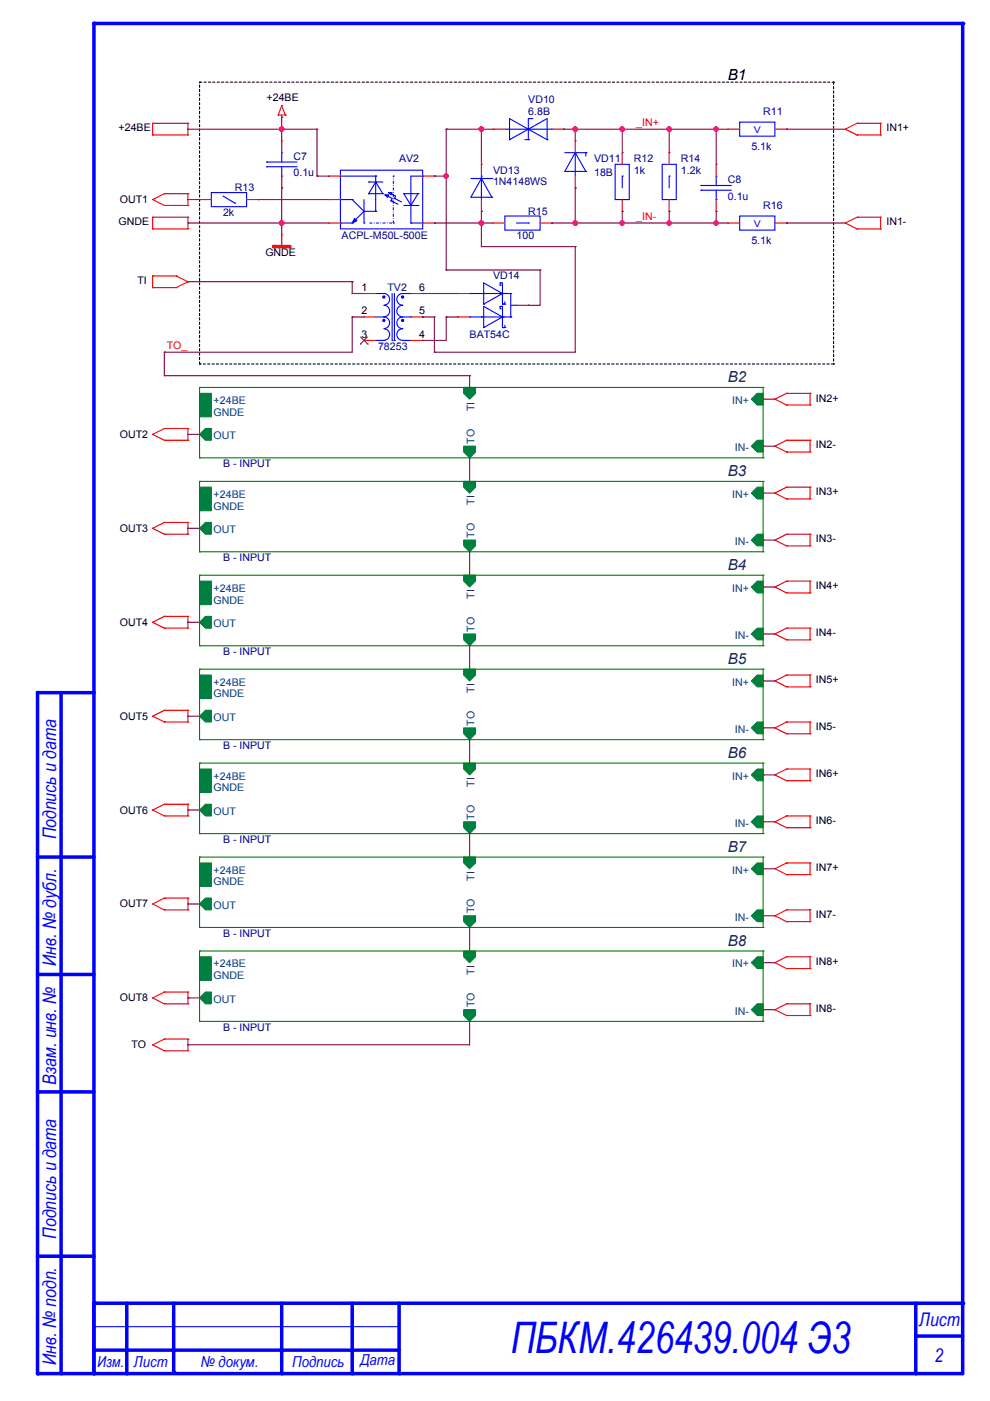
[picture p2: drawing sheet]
<svg xmlns="http://www.w3.org/2000/svg" width="210mm" height="297mm" viewBox="0 0 210 297" stroke-linecap="round" stroke-linejoin="round" font-family="sans-serif">
<path d="M42.3 17.4h134.4M42.3 17.4h.1M176.7 17.4h.1M176.7 17.4v59.8M42.3 77.2h.1M42.3 77.2v-59.8M176.7 77.2h.1M176.7 77.2h-134.4" fill="none" stroke="#000" stroke-width=".23" stroke-dasharray=".5 .5"/>
<path d="M204.1 5v271.3" fill="none" stroke="#00f" stroke-width=".74"/>
<circle cx="204.1" cy="5" r=".37" fill="#00f"/>
<path d="M19.9 5h184.2" fill="none" stroke="#00f" stroke-width=".74"/>
<circle cx="19.9" cy="5" r=".37" fill="#00f"/>
<path d="M19.9 5v141.9" fill="none" stroke="#00f" stroke-width=".74"/>
<circle cx="19.9" cy="5" r=".37" fill="#00f"/>
<g fill="none" stroke="#f00" stroke-width=".23">
<path d="M32.4 28.6h.1M32.4 26.1h.1M32.4 26.1h7.4M32.4 28.6h7.4M32.4 26.1v2.5M39.8 26.1h.1M39.8 28.6h.1M39.8 26.1v2.5M179.2 27.4h.1M179.2 27.4l2.5 1.2M181.7 26.1h.1M181.7 28.6h.1"/>
<path d="M181.7 26.1l-2.5 1.3M181.7 26.1h5M181.7 28.6h5M186.7 26.1h.1M186.7 28.6h.1M186.7 26.1v2.5M32.4 42.3h.1M32.4 48.5h.1M32.4 46.1h.1M32.4 58.5h.1M32.4 46.1h7.4M32.4 48.5h7.4"/>
<path d="M32.4 42.3l2.4 1.3M32.4 46.1v2.4M32.4 58.5v2.5M32.4 58.5h4.9M34.8 41.1h.1M34.8 43.6h.1M34.8 41.1l-2.4 1.2M34.8 41.1h5M34.8 43.6h5M37.3 58.5h.1M37.3 58.5l2.5 1.2M39.8 41.1h.1"/>
<path d="M39.8 43.6h.1M39.8 46.1h.1M39.8 48.5h.1M39.8 59.7h.1M39.8 41.1v2.5M39.8 46.1v2.4M39.8 59.7l-2.5 1.3M59.7 49.8h.1M59.7 49.8v2.5M179.2 47.3h.1M179.2 47.3l2.5 1.2M181.7 46.1h.1"/>
<path d="M181.7 48.5h.1M181.7 46.1l-2.5 1.2M181.7 46.1h5M181.7 48.5h5M186.7 46.1h.1M186.7 48.5h.1M186.7 46.1v2.4M32.4 61h.1M32.4 61h4.9M37.3 61h.1M32.4 92.1h.1M32.4 92.1l2.4 1.2"/>
<path d="M34.8 90.8h.1M34.8 93.3h.1M34.8 90.8l-2.4 1.3M34.8 90.8h5M34.8 93.3h5M39.8 90.8h.1M39.8 93.3h.1M39.8 90.8v2.5M164.3 84.6h.1M164.3 94.6h.1M164.3 84.6l2.5 1.3M164.3 94.6l2.5 1.2"/>
<path d="M166.8 83.4h.1M166.8 85.9h.1M166.8 93.3h.1M166.8 95.8h.1M166.8 93.3h4.9M166.8 83.4l-2.5 1.2M166.8 83.4h4.9M166.8 85.9h4.9M166.8 93.3l-2.5 1.3M166.8 95.8h4.9M171.7 83.4h.1M171.7 85.9h.1"/>
<path d="M171.7 93.3h.1M171.7 95.8h.1M171.7 83.4v2.5M171.7 93.3v2.5M32.4 112h.1M32.4 112l2.4 1.3M34.8 110.8h.1M34.8 113.3h.1M34.8 110.8l-2.4 1.2M34.8 110.8h5M34.8 113.3h5M39.8 110.8h.1"/>
<path d="M39.8 113.3h.1M39.8 110.8v2.5M164.3 104.5h.1M164.3 114.5h.1M164.3 104.5l2.5 1.3M164.3 114.5l2.5 1.2M166.8 103.3h.1M166.8 105.8h.1M166.8 113.3h.1M166.8 115.7h.1M166.8 113.3h4.9M166.8 103.3l-2.5 1.2"/>
<path d="M166.8 103.3h4.9M166.8 105.8h4.9M166.8 113.3l-2.5 1.2M166.8 115.7h4.9M171.7 103.3h.1M171.7 105.8h.1M171.7 113.3h.1M171.7 115.7h.1M171.7 103.3v2.5M171.7 113.3v2.4M32.4 131.9h.1M32.4 131.9l2.4 1.3"/>
<path d="M34.8 130.7h.1M34.8 133.2h.1M34.8 130.7l-2.4 1.2M34.8 130.7h5M34.8 133.2h5M39.8 130.7h.1M39.8 133.2h.1M39.8 130.7v2.5M164.3 124.5h.1M164.3 134.4h.1M164.3 124.5l2.5 1.2M164.3 134.4l2.5 1.3"/>
<path d="M166.8 123.2h.1M166.8 125.7h.1M166.8 133.2h.1M166.8 135.7h.1M166.8 133.2h4.9M166.8 123.2l-2.5 1.3M166.8 123.2h4.9M166.8 125.7h4.9M166.8 133.2l-2.5 1.2M166.8 135.7h4.9M171.7 123.2h.1M171.7 125.7h.1"/>
<path d="M171.7 133.2h.1M171.7 135.7h.1M171.7 123.2v2.5M171.7 133.2v2.5M32.4 151.8h.1M32.4 151.8l2.4 1.3M34.8 150.6h.1M34.8 153.1h.1M34.8 150.6l-2.4 1.2M34.8 150.6h5M34.8 153.1h5M39.8 150.6h.1"/>
<path d="M39.8 153.1h.1M39.8 150.6v2.5M164.3 144.4h.1M164.3 154.3h.1M164.3 144.4l2.5 1.2M164.3 154.3l2.5 1.3M166.8 143.1h.1M166.8 145.6h.1M166.8 153.1h.1M166.8 155.6h.1M166.8 153.1h4.9M166.8 143.1l-2.5 1.3"/>
<path d="M166.8 143.1h4.9M166.8 145.6h4.9M166.8 153.1l-2.5 1.2M166.8 155.6h4.9M171.7 143.1h.1M171.7 145.6h.1M171.7 153.1h.1M171.7 155.6h.1M171.7 143.1v2.5M171.7 153.1v2.5M32.4 171.7h.1M32.4 171.7l2.4 1.3"/>
<path d="M34.8 170.5h.1M34.8 173h.1M34.8 170.5l-2.4 1.2M34.8 170.5h5M34.8 173h5M39.8 170.5h.1M39.8 173h.1M39.8 170.5v2.5M164.3 164.3h.1M164.3 174.2h.1M164.3 164.3l2.5 1.2M164.3 174.2l2.5 1.3"/>
<path d="M166.8 163h.1M166.8 165.5h.1M166.8 173h.1M166.8 175.5h.1M166.8 173h4.9M166.8 163l-2.5 1.3M166.8 163h4.9M166.8 165.5h4.9M166.8 173l-2.5 1.2M166.8 175.5h4.9M171.7 163h.1M171.7 165.5h.1"/>
<path d="M171.7 173h.1M171.7 175.5h.1M171.7 163v2.5M171.7 173v2.5M32.4 191.7h.1M32.4 191.7l2.4 1.2M34.8 190.4h.1M34.8 192.9h.1M34.8 190.4l-2.4 1.3M34.8 190.4h5M34.8 192.9h5M39.8 190.4h.1"/>
<path d="M39.8 192.9h.1M39.8 190.4v2.5M164.3 184.2h.1M164.3 194.2h.1M164.3 184.2l2.5 1.2M164.3 194.2l2.5 1.2M166.8 183h.1M166.8 185.4h.1M166.8 192.9h.1M166.8 195.4h.1M166.8 192.9h4.9M166.8 183l-2.5 1.2"/>
<path d="M166.8 183h4.9M166.8 185.4h4.9M166.8 192.9l-2.5 1.3M166.8 195.4h4.9M171.7 183h.1M171.7 185.4h.1M171.7 192.9h.1M171.7 195.4h.1M171.7 183v2.4M171.7 192.9v2.5M32.4 211.6h.1M32.4 211.6l2.4 1.2"/>
<path d="M34.8 210.3h.1M34.8 212.8h.1M34.8 210.3l-2.4 1.3M34.8 210.3h5M34.8 212.8h5M39.8 210.3h.1M39.8 212.8h.1M39.8 210.3v2.5M164.3 204.1h.1M164.3 214.1h.1M164.3 204.1l2.5 1.3M164.3 214.1l2.5 1.2"/>
<path d="M166.8 202.9h.1M166.8 205.4h.1M166.8 212.8h.1M166.8 215.3h.1M166.8 212.8h4.9M166.8 202.9l-2.5 1.2M166.8 202.9h4.9M166.8 205.4h4.9M166.8 212.8l-2.5 1.3M166.8 215.3h4.9M171.7 202.9h.1M171.7 205.4h.1"/>
<path d="M171.7 212.8h.1M171.7 215.3h.1M171.7 202.9v2.5M171.7 212.8v2.5M32.4 221.5h.1M32.4 221.5l2.4 1.3M34.8 220.3h.1M34.8 222.8h.1M34.8 220.3l-2.4 1.2M34.8 220.3h5M34.8 222.8h5M39.8 220.3h.1"/>
<path d="M39.8 222.8h.1M39.8 220.3v2.5"/>
</g>
<path d="M58 52.3h3.5" fill="none" stroke="#f00" stroke-width=".74"/>
<circle cx="58" cy="52.3" r=".37" fill="#f00"/>
<path d="M59 24.4h.1M59 24.4h1.5M59.7 24.9h.1M59.7 22.4h.1M59.7 24.4v.5M59.7 22.4l-.7 2M59.7 22.4l.8 2M60.5 24.4h.1" fill="none" stroke="#f00" stroke-width=".23"/>
<path d="M159.3 204.1l1.2-1.2h1.3v2.5h-1.3z" fill-rule="evenodd" fill="#008040"/>
<path d="M159.3 204.1l1.2-1.2h1.3v2.5h-1.3z" fill="none" stroke="#008040" stroke-width=".23"/>
<path d="M159.3 214.1l1.2-1.3h1.3v2.5h-1.3z" fill-rule="evenodd" fill="#008040"/>
<path d="M159.3 214.1l1.2-1.3h1.3v2.5h-1.3z" fill="none" stroke="#008040" stroke-width=".23"/>
<path d="M42.3 211.6l1.3-1.3h1.2v2.5h-1.2z" fill-rule="evenodd" fill="#008040"/>
<path d="M42.3 211.6l1.3-1.3h1.2v2.5h-1.2z" fill="none" stroke="#008040" stroke-width=".23"/>
<path d="M42.3 202.9h2.5v2.5h-2.5z" fill-rule="evenodd" fill="#008040"/>
<path d="M42.3 202.9h2.5v2.5h-2.5z" fill="none" stroke="#008040" stroke-width=".23"/>
<path d="M42.3 205.4h2.5v2.5h-2.5z" fill-rule="evenodd" fill="#008040"/>
<path d="M42.3 205.4h2.5v2.5h-2.5z" fill="none" stroke="#008040" stroke-width=".23"/>
<path d="M98.3 201.6h2.5v1.3l-1.2 1.2-1.3-1.2z" fill-rule="evenodd" fill="#008040"/>
<path d="M98.3 201.6h2.5v1.3l-1.2 1.2-1.3-1.2z" fill="none" stroke="#008040" stroke-width=".23"/>
<path d="M98.3 214.1h2.5v1.2l-1.2 1.3-1.3-1.3z" fill-rule="evenodd" fill="#008040"/>
<path d="M98.3 214.1h2.5v1.2l-1.2 1.3-1.3-1.3z" fill="none" stroke="#008040" stroke-width=".23"/>
<path d="M42.3 216.6h.1M42.3 201.6h.1M42.3 201.6h119.5M42.3 216.6h119.5M42.3 201.6v15M161.8 201.6h.1M161.8 216.6h.1M161.8 201.6v15" fill="none" stroke="#008000" stroke-width=".23"/>
<path d="M159.3 124.5l1.2-1.3h1.3v2.5h-1.3z" fill-rule="evenodd" fill="#008040"/>
<path d="M159.3 124.5l1.2-1.3h1.3v2.5h-1.3z" fill="none" stroke="#008040" stroke-width=".23"/>
<path d="M159.3 134.4l1.2-1.2h1.3v2.5h-1.3z" fill-rule="evenodd" fill="#008040"/>
<path d="M159.3 134.4l1.2-1.2h1.3v2.5h-1.3z" fill="none" stroke="#008040" stroke-width=".23"/>
<path d="M43.6 130.7h1.2v2.5h-1.2l-1.3-1.3z" fill-rule="evenodd" fill="#008040"/>
<path d="M43.6 130.7h1.2v2.5h-1.2l-1.3-1.3z" fill="none" stroke="#008040" stroke-width=".23"/>
<path d="M42.3 123.2h2.5v2.5h-2.5z" fill-rule="evenodd" fill="#008040"/>
<path d="M42.3 123.2h2.5v2.5h-2.5z" fill="none" stroke="#008040" stroke-width=".23"/>
<path d="M42.3 125.7h2.5v2.5h-2.5z" fill-rule="evenodd" fill="#008040"/>
<path d="M42.3 125.7h2.5v2.5h-2.5z" fill="none" stroke="#008040" stroke-width=".23"/>
<path d="M98.3 122h2.5v1.2l-1.2 1.3-1.3-1.3z" fill-rule="evenodd" fill="#008040"/>
<path d="M98.3 122h2.5v1.2l-1.2 1.3-1.3-1.3z" fill="none" stroke="#008040" stroke-width=".23"/>
<path d="M98.3 134.4h2.5v1.3l-1.2 1.2-1.3-1.2z" fill-rule="evenodd" fill="#008040"/>
<path d="M98.3 134.4h2.5v1.3l-1.2 1.2-1.3-1.2z" fill="none" stroke="#008040" stroke-width=".23"/>
<path d="M42.3 136.9h.1M42.3 122h.1M42.3 122h119.5M42.3 136.9h119.5M42.3 122v14.9M161.8 122h.1M161.8 136.9h.1M161.8 122v14.9" fill="none" stroke="#008000" stroke-width=".23"/>
<g fill="none" stroke="#00f" stroke-width=".23">
<path d="M99.8 37.8h4.5M102.1 37.8h.1M102.1 37.3h.1M102.1 37.8l-2.3 4h4.5M102.1 37.8l2.2 4M102.1 37.3v5M104.3 37.8h.1M107 27.4h10M108 29.6h.1M111.3 29.6h.7M112 27.4h.1M112 29.6h.1"/>
<path d="M112 27.4l-4 2.2M112 27.4l-4-2.3v4.5M112 27.4l4-2.3v4.5M112 27.4l4 2.2M112.8 25.1h.1M112.8 25.1h-.8v4.5M116 29.6h.1M117 27.4h.1M119.7 32.4h4.5M122 32.4h.1M122 32.4l2.2 3.9M122 32.4l-2.3 3.9h4.5"/>
<path d="M122 32.4v4.9M124.2 36.3h.1M124.2 32.4h.1M124.2 32.4v.7M104.3 41.8h.1M107 45.8h7.5v3h-7.5zM109.5 47.3h2.5M112 47.3h.1"/>
</g>
<g fill="none" stroke="#f00" stroke-width=".23">
<path d="M102.1 34.8h.1M102.1 34.8v2.5M104.5 27.4h.1M104.5 27.4h2.5M117 27.4h2.5M119.5 27.4h.1M122 39.8h.1M122 29.9h.1M122 29.9v2.5M122 37.3v2.5M102.1 44.8h.1M102.1 42.3v2.5"/>
<path d="M104.5 47.3h.1M104.5 47.3h2.5M114.5 47.3h2.5M117 47.3h.1"/>
</g>
<path d="M159.3 104.5l1.2-1.2h1.3v2.5h-1.3z" fill-rule="evenodd" fill="#008040"/>
<path d="M159.3 104.5l1.2-1.2h1.3v2.5h-1.3z" fill="none" stroke="#008040" stroke-width=".23"/>
<path d="M159.3 114.5l1.2-1.2h1.3v2.4h-1.3z" fill-rule="evenodd" fill="#008040"/>
<path d="M159.3 114.5l1.2-1.2h1.3v2.4h-1.3z" fill="none" stroke="#008040" stroke-width=".23"/>
<path d="M43.6 110.8h1.2v2.5h-1.2l-1.3-1.3z" fill-rule="evenodd" fill="#008040"/>
<path d="M43.6 110.8h1.2v2.5h-1.2l-1.3-1.3z" fill="none" stroke="#008040" stroke-width=".23"/>
<path d="M42.3 103.3h2.5v2.5h-2.5z" fill-rule="evenodd" fill="#008040"/>
<path d="M42.3 103.3h2.5v2.5h-2.5z" fill="none" stroke="#008040" stroke-width=".23"/>
<path d="M42.3 105.8h2.5v2.5h-2.5z" fill-rule="evenodd" fill="#008040"/>
<path d="M42.3 105.8h2.5v2.5h-2.5z" fill="none" stroke="#008040" stroke-width=".23"/>
<path d="M98.3 102.1h2.5v1.2l-1.2 1.2-1.3-1.2z" fill-rule="evenodd" fill="#008040"/>
<path d="M98.3 102.1h2.5v1.2l-1.2 1.2-1.3-1.2z" fill="none" stroke="#008040" stroke-width=".23"/>
<path d="M98.3 114.5h2.5v1.2l-1.2 1.3-1.3-1.3z" fill-rule="evenodd" fill="#008040"/>
<path d="M98.3 114.5h2.5v1.2l-1.2 1.3-1.3-1.3z" fill="none" stroke="#008040" stroke-width=".23"/>
<path d="M42.3 117h.1M42.3 102.1h.1M42.3 102.1h119.5M42.3 117h119.5M42.3 102.1v14.9M161.8 102.1h.1M161.8 117h.1M161.8 102.1v14.9" fill="none" stroke="#008000" stroke-width=".23"/>
<path d="M159.3 84.6l1.2-1.2h1.3v2.5h-1.3z" fill-rule="evenodd" fill="#008040"/>
<path d="M159.3 84.6l1.2-1.2h1.3v2.5h-1.3z" fill="none" stroke="#008040" stroke-width=".23"/>
<path d="M159.3 94.6l1.2-1.3h1.3v2.5h-1.3z" fill-rule="evenodd" fill="#008040"/>
<path d="M159.3 94.6l1.2-1.3h1.3v2.5h-1.3z" fill="none" stroke="#008040" stroke-width=".23"/>
<path d="M42.3 92.1l1.3-1.3h1.2v2.5h-1.2z" fill-rule="evenodd" fill="#008040"/>
<path d="M42.3 92.1l1.3-1.3h1.2v2.5h-1.2z" fill="none" stroke="#008040" stroke-width=".23"/>
<path d="M42.3 83.4h2.5v2.5h-2.5z" fill-rule="evenodd" fill="#008040"/>
<path d="M42.3 83.4h2.5v2.5h-2.5z" fill="none" stroke="#008040" stroke-width=".23"/>
<path d="M42.3 85.9h2.5v2.5h-2.5z" fill-rule="evenodd" fill="#008040"/>
<path d="M42.3 85.9h2.5v2.5h-2.5z" fill="none" stroke="#008040" stroke-width=".23"/>
<path d="M98.3 82.1h2.5v1.3l-1.2 1.2-1.3-1.2z" fill-rule="evenodd" fill="#008040"/>
<path d="M98.3 82.1h2.5v1.3l-1.2 1.2-1.3-1.2z" fill="none" stroke="#008040" stroke-width=".23"/>
<path d="M98.3 94.6h2.5v1.2l-1.2 1.3-1.3-1.3z" fill-rule="evenodd" fill="#008040"/>
<path d="M98.3 94.6h2.5v1.2l-1.2 1.3-1.3-1.3z" fill="none" stroke="#008040" stroke-width=".23"/>
<path d="M42.3 97.1h.1M42.3 82.1h.1M42.3 82.1h119.5M42.3 97.1h119.5M42.3 82.1v15M161.8 82.1h.1M161.8 97.1h.1M161.8 82.1v15" fill="none" stroke="#008000" stroke-width=".23"/>
<g fill="none" stroke="#00f" stroke-width=".23">
<path d="M140.4 34.8h3v7.5h-3zM141.9 37.3h.1M141.9 37.3v2.5M148.6 39.3h.1M148.6 39.3h6.5M151.8 37.3h.1M151.8 37.3v2M106 60h.1M106 60h.5v4.5M106 60v.5M148.6 40.3h.1M148.6 40.3h6.5"/>
<path d="M151.8 42.3h.1M151.8 40.3v2M99.6 67.2h.1M99.6 62.2h.1M99.6 62.2h8.7M99.6 67.2h8.7M102.1 67.2h.1M102.6 64.5h.1M102.6 69.4h.1M106 60.5h.1M106 65h.1M106 65.5h.1"/>
<path d="M106 65h.5v4.4M106 65v.5M106.5 62.2h.1M106.5 64.5h.1M106.5 69.4h.1M106.5 67.2h.1M106.5 62.2l-3.9 2.3M106.5 62.2l-3.9-2.2v4.5M106.5 67.2l-3.9-2.2v4.4M106.5 64.5h.5M106.5 69.4h.5M106.5 67.2l-3.9 2.2"/>
<path d="M107 62.2h.1M107 64.5h.1M107 69.4h.1M107 64v.5M107 69v.4M108.3 62.2h.1M108.3 67.2h.1M108.3 62.2v5M108.3 64.7h1.2M109.5 64.7h.1"/>
</g>
<g fill="none" stroke="#f00" stroke-width=".23">
<path d="M141.9 32.4h.1M141.9 32.4v2.4M151.8 34.8h.1M151.8 34.8v2.5M141.9 44.8h.1M141.9 42.3v2.5M151.8 44.8h.1M151.8 42.3v2.5M97.1 62.2h.1M97.1 67.2h.1M97.1 62.2h2.5M97.1 67.2h2.5"/>
<path d="M109.5 64.7h2.5M112 64.7h.1"/>
</g>
<path d="M84.6 276.3v14.9" fill="none" stroke="#00f" stroke-width=".74"/>
<circle cx="84.6" cy="291.2" r=".37" fill="#00f"/>
<path d="M74.7 276.3v14.9" fill="none" stroke="#00f" stroke-width=".74"/>
<circle cx="74.7" cy="291.2" r=".37" fill="#00f"/>
<path d="M19.9 291.2h184.2" fill="none" stroke="#00f" stroke-width=".74"/>
<circle cx="19.9" cy="291.2" r=".37" fill="#00f"/>
<path d="M20.2 276.3h183.9" fill="none" stroke="#00f" stroke-width=".74"/>
<circle cx="20.2" cy="276.3" r=".37" fill="#00f"/>
<path d="M19.9 276.3v14.9" fill="none" stroke="#00f" stroke-width=".74"/>
<circle cx="19.9" cy="276.3" r=".37" fill="#00f"/>
<path d="M204.1 276.3v14.9" fill="none" stroke="#00f" stroke-width=".74"/>
<circle cx="204.1" cy="276.3" r=".37" fill="#00f"/>
<path d="M194.2 276.3v14.9" fill="none" stroke="#00f" stroke-width=".74"/>
<circle cx="194.2" cy="291.2" r=".37" fill="#00f"/>
<path d="M19.9 286.3h64.7" fill="none" stroke="#00f" stroke-width=".74"/>
<circle cx="19.9" cy="286.3" r=".37" fill="#00f"/>
<path d="M19.9 277.1h.1M19.9 276.5v.6M19.9 281.3h.1M19.9 281.3h64.7" fill="none" stroke="#00f" stroke-width=".23"/>
<path d="M59.7 276.3v14.9" fill="none" stroke="#00f" stroke-width=".74"/>
<circle cx="59.7" cy="291.2" r=".37" fill="#00f"/>
<path d="M26.9 276.3v14.9" fill="none" stroke="#00f" stroke-width=".74"/>
<circle cx="26.9" cy="291.2" r=".37" fill="#00f"/>
<path d="M36.8 276.3v14.7" fill="none" stroke="#00f" stroke-width=".74"/>
<circle cx="36.8" cy="291" r=".37" fill="#00f"/>
<path d="M194.2 283.3h9.9" fill="none" stroke="#00f" stroke-width=".74"/>
<circle cx="194.2" cy="283.3" r=".37" fill="#00f"/>
<path d="M19.9 146.9v144.3" fill="none" stroke="#00f" stroke-width=".74"/>
<circle cx="19.9" cy="291.2" r=".37" fill="#00f"/>
<path d="M8 146.9h11.9" fill="none" stroke="#00f" stroke-width=".74"/>
<circle cx="8" cy="146.9" r=".37" fill="#00f"/>
<path d="M13 146.9v144.3" fill="none" stroke="#00f" stroke-width=".74"/>
<circle cx="13" cy="291.2" r=".37" fill="#00f"/>
<path d="M8 146.9v144.3" fill="none" stroke="#00f" stroke-width=".74"/>
<circle cx="8" cy="291.2" r=".37" fill="#00f"/>
<path d="M8 181.7h11.9" fill="none" stroke="#00f" stroke-width=".74"/>
<circle cx="8" cy="181.7" r=".37" fill="#00f"/>
<path d="M8 206.6h11.9" fill="none" stroke="#00f" stroke-width=".74"/>
<circle cx="8" cy="206.6" r=".37" fill="#00f"/>
<path d="M8 231.5h11.9" fill="none" stroke="#00f" stroke-width=".74"/>
<circle cx="8" cy="231.5" r=".37" fill="#00f"/>
<path d="M8 266.3h11.9" fill="none" stroke="#00f" stroke-width=".74"/>
<circle cx="8" cy="266.3" r=".37" fill="#00f"/>
<path d="M8 291.2h11.9" fill="none" stroke="#00f" stroke-width=".74"/>
<circle cx="8" cy="291.2" r=".37" fill="#00f"/>
<path d="M44.8 40.8h7.5v3h-7.5zM47.3 41.6l2.5 1.5M49.8 43.1h.1" fill="none" stroke="#00f" stroke-width=".23"/>
<path d="M42.3 42.3h.1M42.3 42.3h2.5M52.3 42.3h2.5M54.8 42.3h.1" fill="none" stroke="#f00" stroke-width=".23"/>
<path d="M159.3 184.2l1.2-1.2h1.3v2.4h-1.3z" fill-rule="evenodd" fill="#008040"/>
<path d="M159.3 184.2l1.2-1.2h1.3v2.4h-1.3z" fill="none" stroke="#008040" stroke-width=".23"/>
<path d="M159.3 194.2l1.2-1.3h1.3v2.5h-1.3z" fill-rule="evenodd" fill="#008040"/>
<path d="M159.3 194.2l1.2-1.3h1.3v2.5h-1.3z" fill="none" stroke="#008040" stroke-width=".23"/>
<path d="M43.6 190.4h1.2v2.5h-1.2l-1.3-1.2z" fill-rule="evenodd" fill="#008040"/>
<path d="M43.6 190.4h1.2v2.5h-1.2l-1.3-1.2z" fill="none" stroke="#008040" stroke-width=".23"/>
<path d="M42.3 183h2.5v2.4h-2.5z" fill-rule="evenodd" fill="#008040"/>
<path d="M42.3 183h2.5v2.4h-2.5z" fill="none" stroke="#008040" stroke-width=".23"/>
<path d="M42.3 185.4h2.5v2.5h-2.5z" fill-rule="evenodd" fill="#008040"/>
<path d="M42.3 185.4h2.5v2.5h-2.5z" fill="none" stroke="#008040" stroke-width=".23"/>
<path d="M98.3 181.7h2.5v1.3l-1.2 1.2-1.3-1.2z" fill-rule="evenodd" fill="#008040"/>
<path d="M98.3 181.7h2.5v1.3l-1.2 1.2-1.3-1.2z" fill="none" stroke="#008040" stroke-width=".23"/>
<path d="M98.3 194.2h2.5v1.2l-1.2 1.2-1.3-1.2z" fill-rule="evenodd" fill="#008040"/>
<path d="M98.3 194.2h2.5v1.2l-1.2 1.2-1.3-1.2z" fill="none" stroke="#008040" stroke-width=".23"/>
<path d="M42.3 196.6h.1M42.3 181.7h.1M42.3 181.7h119.5M42.3 196.6h119.5M42.3 181.7v14.9M161.8 181.7h.1M161.8 196.6h.1M161.8 181.7v14.9" fill="none" stroke="#008000" stroke-width=".23"/>
<g fill="none" stroke="#00f" stroke-width=".23">
<path d="M79.7 62.2h1.7M79.7 67.2h1.7M79.7 72.2h1.7M81.4 62.2a1.25 1.25 0 0 1 1.2 1.3 1.25 1.25 0 0 1-1.2 1.2 1.23 1.23 0 0 1 1.2 1.3 1.23 1.23 0 0 1-1.2 1.2M81.4 62.2h.1M81.4 67.2a1.24 1.24 0 0 1 1.2 1.2 1.24 1.24 0 0 1-1.2 1.3 1.24 1.24 0 0 1 1.2 1.2 1.24 1.24 0 0 1-1.2 1.3M81.4 67.2h.1M81.4 72.2h.1M83.1 72.2h.1M83.1 62.2v10M83.6 72.2h.1M83.6 62.2v10"/>
<path d="M85.4 72.2h1.7M87.1 62.2h-1.7a1.25 1.25 0 0 0-1.3 1.3 1.25 1.25 0 0 0 1.3 1.2 1.23 1.23 0 0 0-1.3 1.3 1.23 1.23 0 0 0 1.3 1.2M87.1 67.2h-1.7a1.24 1.24 0 0 0-1.3 1.2 1.24 1.24 0 0 0 1.3 1.3 1.24 1.24 0 0 0-1.3 1.2 1.24 1.24 0 0 0 1.3 1.3M87.1 62.2h.1M87.1 67.2h.1M87.1 72.2h.1"/>
</g>
<circle cx="81.4" cy="63" r=".23" fill="#00f"/>
<circle cx="81.4" cy="63" r=".23" fill="none" stroke="#00f" stroke-width=".23"/>
<circle cx="85.4" cy="63" r=".23" fill="#00f"/>
<circle cx="85.4" cy="63" r=".23" fill="none" stroke="#00f" stroke-width=".23"/>
<circle cx="85.4" cy="67.9" r=".23" fill="#00f"/>
<circle cx="85.4" cy="67.9" r=".23" fill="none" stroke="#00f" stroke-width=".23"/>
<circle cx="81.4" cy="67.9" r=".23" fill="#00f"/>
<g fill="none" stroke="#00f" stroke-width=".23">
<path d="M56.5 35.3h.1M56.5 34.4h.1M56.5 35.3h6.5M56.5 34.4h6.5M59.7 37.3h.1M59.7 32.4h.1M59.7 32.4v2M59.7 35.3v2M87.1 37.3v10M156.8 25.9h7.5v3h-7.5zM81.6 41.3h.1M81.6 41.3l1.5 .8-.2 .5"/>
<path d="M82.9 42.6h.1M85.6 41.1h.1M85.6 41.1l1.5 2.5M85.6 41.1h3M85.6 43.6h3M87.1 47.3h.1M87.1 43.6h.1M88.6 41.1h.1M88.6 43.6h.1M88.6 41.1l-1.5 2.5"/>
<circle cx="81.4" cy="67.9" r=".23"/>
</g>
<g fill="none" stroke="#f00" stroke-width=".23">
<path d="M59.7 29.9h.1M59.7 39.8h.1M59.7 29.9v2.5M59.7 37.3v2.5M154.3 27.4h.1M154.3 27.4h2.5M164.3 27.4h2.5M166.8 27.4h.1M77.2 62.2h.1M77.2 67.2h.1M77.2 72.2h.1M77.2 62.2h2.5"/>
<path d="M77.2 72.2h2.5M77.2 67.2h2.5M87.1 62.2h2.5M87.1 72.2h2.5M87.1 67.2h2.5M89.6 72.2h.1M89.6 62.2h.1M89.6 67.2h.1"/>
</g>
<path d="M76.4 72.9h.1M76.4 71.4l1.5 1.5M77.9 71.4l-1.5 1.5M77.9 72.9h.1" fill="none" stroke="#804000" stroke-width=".21"/>
<path d="M81.6 41.3h.8l-.3 .5z" fill-rule="evenodd" fill="#00f"/>
<path d="M81.6 41.3h.8l-.3 .5zM82.9 42.6h.1M82.9 42.6l1.5 .7" fill="none" stroke="#00f" stroke-width=".23"/>
<path d="M82.4 40.8h.7l-.2 .5z" fill-rule="evenodd" fill="#00f"/>
<g fill="none" stroke="#00f" stroke-width=".23">
<path d="M72.2 37.3h7.5M78.2 38.6h.1M78.2 38.6h3M79.7 37.3h.1M87.1 37.3h2.5M89.6 37.3h.1M74.7 42.3h.1M74.7 47.3h.1M74.7 42.3l2.5 2.5M77.2 44.8l-2.5 2.5M77.2 44.8h2.5M79.7 44.8h.1"/>
<path d="M79.7 42.3v2.5M82.4 40.8h.7l-.2 .5zM82.4 40.8h.1M82.4 40.8l1.5 .8-.3 .5M83.6 42.1h.1M83.6 42.1l1.5 .7M87.1 47.3h2.5M89.6 47.3h.1"/>
</g>
<path d="M83.4 37.3h.1M78.4 47.3h5M83.4 47.3h.1M83.4 47.3v-10" fill="none" stroke="#00f" stroke-width=".23" stroke-dasharray=".5 .5 0 .5"/>
<path d="M75.2 46.3l.5 .5-1 .5z" fill-rule="evenodd" fill="#00f"/>
<g fill="none" stroke="#00f" stroke-width=".23">
<path d="M72.2 36.1h17.4v12.4h-17.4zM79.7 38.6h.1M79.7 37.3h.1M79.7 38.6l1.5 2.5M79.7 38.6l-1.5 2.5M79.7 37.3v5M72.2 47.3h.1M72.2 42.3h.1M72.2 47.3h2.5M72.2 42.3h2.5M75.2 46.3l.5 .5-1 .5zM77.2 47.3h.1"/>
<path d="M77.2 42.3v5M78.2 41.1h.1M78.2 41.1h3M81.2 41.1h.1"/>
</g>
<path d="M69.7 37.3h.1M69.7 37.3h2.5M89.6 37.3h2.5M92.1 37.3h.1M69.7 47.3h.1M69.7 42.3h.1M69.7 47.3h2.5M69.7 42.3h2.5M89.6 47.3h2.5M92.1 47.3h.1" fill="none" stroke="#f00" stroke-width=".23"/>
<path d="M159.3 144.4l1.2-1.3h1.3v2.5h-1.3z" fill-rule="evenodd" fill="#008040"/>
<path d="M159.3 144.4l1.2-1.3h1.3v2.5h-1.3z" fill="none" stroke="#008040" stroke-width=".23"/>
<path d="M159.3 154.3l1.2-1.2h1.3v2.5h-1.3z" fill-rule="evenodd" fill="#008040"/>
<path d="M159.3 154.3l1.2-1.2h1.3v2.5h-1.3z" fill="none" stroke="#008040" stroke-width=".23"/>
<path d="M42.3 151.8l1.3-1.2h1.2v2.5h-1.2z" fill-rule="evenodd" fill="#008040"/>
<path d="M42.3 151.8l1.3-1.2h1.2v2.5h-1.2z" fill="none" stroke="#008040" stroke-width=".23"/>
<path d="M42.3 143.1h2.5v2.5h-2.5z" fill-rule="evenodd" fill="#008040"/>
<path d="M42.3 143.1h2.5v2.5h-2.5z" fill="none" stroke="#008040" stroke-width=".23"/>
<path d="M42.3 145.6h2.5v2.5h-2.5z" fill-rule="evenodd" fill="#008040"/>
<path d="M42.3 145.6h2.5v2.5h-2.5z" fill="none" stroke="#008040" stroke-width=".23"/>
<path d="M98.3 141.9h2.5v1.2l-1.2 1.3-1.3-1.3z" fill-rule="evenodd" fill="#008040"/>
<path d="M98.3 141.9h2.5v1.2l-1.2 1.3-1.3-1.3z" fill="none" stroke="#008040" stroke-width=".23"/>
<path d="M98.3 154.3h2.5v1.3l-1.2 1.2-1.3-1.2z" fill-rule="evenodd" fill="#008040"/>
<path d="M98.3 154.3h2.5v1.3l-1.2 1.2-1.3-1.2z" fill="none" stroke="#008040" stroke-width=".23"/>
<path d="M42.3 156.8h.1M42.3 141.9h.1M42.3 141.9h119.5M42.3 156.8h119.5M42.3 141.9v14.9M161.8 141.9h.1M161.8 156.8h.1M161.8 141.9v14.9" fill="none" stroke="#008000" stroke-width=".23"/>
<path d="M159.3 164.3l1.2-1.3h1.3v2.5h-1.3z" fill-rule="evenodd" fill="#008040"/>
<path d="M159.3 164.3l1.2-1.3h1.3v2.5h-1.3z" fill="none" stroke="#008040" stroke-width=".23"/>
<path d="M159.3 174.2l1.2-1.2h1.3v2.5h-1.3z" fill-rule="evenodd" fill="#008040"/>
<path d="M159.3 174.2l1.2-1.2h1.3v2.5h-1.3z" fill="none" stroke="#008040" stroke-width=".23"/>
<path d="M42.3 171.7l1.3-1.2h1.2v2.5h-1.2z" fill-rule="evenodd" fill="#008040"/>
<path d="M42.3 171.7l1.3-1.2h1.2v2.5h-1.2z" fill="none" stroke="#008040" stroke-width=".23"/>
<path d="M42.3 163h2.5v2.5h-2.5z" fill-rule="evenodd" fill="#008040"/>
<path d="M42.3 163h2.5v2.5h-2.5z" fill="none" stroke="#008040" stroke-width=".23"/>
<path d="M42.3 165.5h2.5v2.5h-2.5z" fill-rule="evenodd" fill="#008040"/>
<path d="M42.3 165.5h2.5v2.5h-2.5z" fill="none" stroke="#008040" stroke-width=".23"/>
<path d="M98.3 161.8h2.5v1.2l-1.2 1.3-1.3-1.3z" fill-rule="evenodd" fill="#008040"/>
<path d="M98.3 161.8h2.5v1.2l-1.2 1.3-1.3-1.3z" fill="none" stroke="#008040" stroke-width=".23"/>
<path d="M98.3 174.2h2.5v1.3l-1.2 1.2-1.3-1.2z" fill-rule="evenodd" fill="#008040"/>
<path d="M98.3 174.2h2.5v1.3l-1.2 1.2-1.3-1.2z" fill="none" stroke="#008040" stroke-width=".23"/>
<path d="M42.3 176.7h.1M42.3 161.8h.1M42.3 161.8h119.5M42.3 176.7h119.5M42.3 161.8v14.9M161.8 161.8h.1M161.8 176.7h.1M161.8 161.8v14.9" fill="none" stroke="#008000" stroke-width=".23"/>
<path d="M130.4 34.8h3v7.5h-3zM131.9 37.3h.1M131.9 37.3v2.5M156.8 45.8h7.5v3h-7.5z" fill="none" stroke="#00f" stroke-width=".23"/>
<path d="M131.9 32.4h.1M131.9 32.4v2.4M131.9 44.8h.1M131.9 42.3v2.5M154.3 47.3h.1M154.3 47.3h2.5M164.3 47.3h2.5M166.8 47.3h.1" fill="none" stroke="#f00" stroke-width=".23"/>
<g fill="none" stroke="#800040" stroke-width=".23">
<path d="M59.7 39.8h.1M59.7 24.9h.1M59.7 27.4h.1M59.7 24.9v5M59.7 39.8v7.5M59.7 27.4h7.5M67.2 37.3h.1M67.2 27.4h.1M67.2 37.3h2.5M67.2 27.4v9.9M94.6 27.4h.1M94.6 27.4h9.9"/>
<path d="M102.1 27.4h.1M54.8 42.3h.1M54.8 42.3h14.9M59.7 47.3h.1M59.7 47.3h10M92.1 47.3h.1M92.1 47.3h10"/>
</g>
<circle cx="102" cy="27.4" r=".49" fill="#f0f"/>
<circle cx="102" cy="27.4" r=".49" fill="none" stroke="#f0f" stroke-width=".23"/>
<path d="M102.1 27.4h.1M102.1 27.4v7.4M119.5 27.4h.1M119.5 27.4h12.4M122 27.4h.1M122 39.8h.1M122 27.4v2.5M122 39.8v7.5M102.1 44.8h.1M102.1 44.8v2.5" fill="none" stroke="#800040" stroke-width=".23"/>
<circle cx="131.9" cy="27.4" r=".49" fill="#f0f"/>
<circle cx="131.9" cy="27.4" r=".49" fill="none" stroke="#f0f" stroke-width=".23"/>
<circle cx="122" cy="27.4" r=".49" fill="#f0f"/>
<circle cx="122" cy="27.4" r=".49" fill="none" stroke="#f0f" stroke-width=".23"/>
<path d="M141.9 27.4h.1M141.9 27.4v5" fill="none" stroke="#800040" stroke-width=".23"/>
<circle cx="141.9" cy="27.4" r=".49" fill="#f0f"/>
<circle cx="141.9" cy="27.4" r=".49" fill="none" stroke="#f0f" stroke-width=".23"/>
<path d="M131.9 27.4h.1M131.9 27.4v5M131.9 27.4h10M122 47.3h.1M122 47.3h9.9" fill="none" stroke="#800040" stroke-width=".23"/>
<circle cx="131.9" cy="47.3" r=".49" fill="#f0f"/>
<circle cx="131.9" cy="47.3" r=".49" fill="none" stroke="#f0f" stroke-width=".23"/>
<circle cx="122" cy="47.3" r=".49" fill="#f0f"/>
<circle cx="122" cy="47.3" r=".49" fill="none" stroke="#f0f" stroke-width=".23"/>
<path d="M141.9 27.4h.1M141.9 27.4h9.9M131.9 44.8h.1M131.9 47.3h.1M131.9 44.8v2.5M131.9 47.3h19.9M141.9 44.8h.1M141.9 47.3h.1M141.9 44.8v2.5" fill="none" stroke="#800040" stroke-width=".23"/>
<circle cx="151.8" cy="47.3" r=".49" fill="#f0f"/>
<circle cx="151.8" cy="47.3" r=".49" fill="none" stroke="#f0f" stroke-width=".23"/>
<circle cx="141.9" cy="47.3" r=".49" fill="#f0f"/>
<circle cx="141.9" cy="47.3" r=".49" fill="none" stroke="#f0f" stroke-width=".23"/>
<path d="M166.8 27.4h.1M166.8 27.4h12.4M102.1 47.3h.1M102.1 47.3h2.4M166.8 47.3h.1M166.8 47.3h12.4" fill="none" stroke="#800040" stroke-width=".23"/>
<circle cx="102" cy="47.3" r=".49" fill="#f0f"/>
<circle cx="102" cy="47.3" r=".49" fill="none" stroke="#f0f" stroke-width=".23"/>
<path d="M39.8 27.4h.1M39.8 27.4h19.9M39.8 42.3h.1M39.8 42.3h2.5M117 47.3h.1M117 47.3h5" fill="none" stroke="#800040" stroke-width=".23"/>
<circle cx="59.7" cy="27.4" r=".49" fill="#f0f"/>
<circle cx="59.7" cy="27.4" r=".49" fill="none" stroke="#f0f" stroke-width=".23"/>
<path d="M39.8 47.3h.1M39.8 47.3h19.9" fill="none" stroke="#800040" stroke-width=".23"/>
<circle cx="59.7" cy="47.3" r=".49" fill="#f0f"/>
<circle cx="59.7" cy="47.3" r=".49" fill="none" stroke="#f0f" stroke-width=".23"/>
<g fill="none" stroke="#800040" stroke-width=".23">
<path d="M92.1 37.3h.1M92.1 37.3h2.5M151.8 27.4h.1M151.8 27.4v7.4M39.8 59.7h.1M39.8 59.7h34.9M59.7 47.3h.1M59.7 47.3v2.5M74.7 59.7h.1M74.7 59.7v2.5M34.8 74.7h.1M34.8 79.7h.1"/>
<path d="M34.8 74.7v5M34.8 79.7h64.8M74.7 62.2h.1M74.7 67.2h.1M74.7 62.2h2.5M74.7 67.2v7.5h-39.9M89.6 62.2h.1M89.6 72.2h.1M89.6 67.2h.1M89.6 62.2h7.5M89.6 67.2h2.5M92.1 67.2h.1"/>
<path d="M92.1 74.7h.1M92.1 74.7h29.9M92.1 67.2v7.5M94.6 67.2h.1M94.6 67.2v5h-5M94.6 67.2h2.5M99.6 79.7h.1M99.6 79.7v2.4M112 64.7h.1M112 64.7h2.5M39.8 92.1h.1M39.8 92.1h2.5"/>
<path d="M99.6 97.1h.1M99.6 97.1v5M161.8 84.6h.1M161.8 94.6h.1M161.8 84.6h2.5M161.8 94.6h2.5M39.8 112h.1M39.8 112h2.5M99.6 117h.1M99.6 117v5M161.8 104.5h.1M161.8 114.5h.1"/>
<path d="M161.8 104.5h2.5M161.8 114.5h2.5M39.8 131.9h.1M39.8 131.9h2.5M99.6 136.9h.1M99.6 136.9v5M161.8 124.5h.1M161.8 134.4h.1M161.8 124.5h2.5M161.8 134.4h2.5M39.8 151.8h.1M39.8 151.8h2.5"/>
<path d="M99.6 156.8h.1M99.6 156.8v5M161.8 144.4h.1M161.8 154.3h.1M161.8 144.4h2.5M161.8 154.3h2.5M39.8 171.7h.1M39.8 171.7h2.5M99.6 176.7h.1M99.6 176.7v5M161.8 164.3h.1M161.8 174.2h.1"/>
<path d="M161.8 164.3h2.5M161.8 174.2h2.5M39.8 191.7h.1M39.8 191.7h2.5M99.6 196.6h.1M99.6 196.6v5M161.8 184.2h.1M161.8 194.2h.1M161.8 184.2h2.5M161.8 194.2h2.5M39.8 211.6h.1M39.8 211.6h2.5"/>
<path d="M99.6 216.6h.1M99.6 216.6v4.9h-59.8M161.8 204.1h.1M161.8 214.1h.1M161.8 204.1h2.5M161.8 214.1h2.5M39.8 221.5h.1"/>
</g>
<circle cx="151.8" cy="27.4" r=".49" fill="#f0f"/>
<circle cx="151.8" cy="27.4" r=".49" fill="none" stroke="#f0f" stroke-width=".23"/>
<path d="M94.6 27.4h.1M94.6 27.4v9.9M151.8 27.4h.1M151.8 27.4h2.5M94.6 57.3h.1M94.6 57.3h19.9M114.5 57.3h.1M114.5 57.3v7.4M151.8 44.8h.1M151.8 47.3h.1M151.8 44.8v2.5M151.8 47.3h2.5" fill="none" stroke="#800040" stroke-width=".23"/>
<circle cx="94.6" cy="37.3" r=".49" fill="#f0f"/>
<circle cx="94.6" cy="37.3" r=".49" fill="none" stroke="#f0f" stroke-width=".23"/>
<path d="M94.6 37.3h.1M94.6 37.3v20M102.1 52.3h.1M102.1 47.3h.1M102.1 52.3h19.9M102.1 47.3v5M122 52.3h.1M122 52.3v22.4M74.7 67.2h.1M74.7 67.2h2.5" fill="none" stroke="#800040" stroke-width=".23"/>
<circle cx="102" cy="27.4" r=".49" fill="#f0f"/>
<circle cx="102" cy="27.4" r=".49" fill="none" stroke="#f0f" stroke-width=".23"/>
<circle cx="131.9" cy="27.4" r=".49" fill="#f0f"/>
<circle cx="131.9" cy="27.4" r=".49" fill="none" stroke="#f0f" stroke-width=".23"/>
<circle cx="122" cy="27.4" r=".49" fill="#f0f"/>
<circle cx="122" cy="27.4" r=".49" fill="none" stroke="#f0f" stroke-width=".23"/>
<circle cx="141.9" cy="27.4" r=".49" fill="#f0f"/>
<circle cx="141.9" cy="27.4" r=".49" fill="none" stroke="#f0f" stroke-width=".23"/>
<circle cx="131.9" cy="47.3" r=".49" fill="#f0f"/>
<circle cx="131.9" cy="47.3" r=".49" fill="none" stroke="#f0f" stroke-width=".23"/>
<circle cx="122" cy="47.3" r=".49" fill="#f0f"/>
<circle cx="122" cy="47.3" r=".49" fill="none" stroke="#f0f" stroke-width=".23"/>
<circle cx="151.8" cy="47.3" r=".49" fill="#f0f"/>
<circle cx="151.8" cy="47.3" r=".49" fill="none" stroke="#f0f" stroke-width=".23"/>
<circle cx="141.9" cy="47.3" r=".49" fill="#f0f"/>
<circle cx="141.9" cy="47.3" r=".49" fill="none" stroke="#f0f" stroke-width=".23"/>
<circle cx="102" cy="47.3" r=".49" fill="#f0f"/>
<circle cx="102" cy="47.3" r=".49" fill="none" stroke="#f0f" stroke-width=".23"/>
<circle cx="59.7" cy="27.4" r=".49" fill="#f0f"/>
<circle cx="59.7" cy="27.4" r=".49" fill="none" stroke="#f0f" stroke-width=".23"/>
<circle cx="59.7" cy="47.3" r=".49" fill="#f0f"/>
<circle cx="59.7" cy="47.3" r=".49" fill="none" stroke="#f0f" stroke-width=".23"/>
<circle cx="151.8" cy="27.4" r=".49" fill="#f0f"/>
<circle cx="151.8" cy="27.4" r=".49" fill="none" stroke="#f0f" stroke-width=".23"/>
<circle cx="94.6" cy="37.3" r=".49" fill="#f0f"/>
<circle cx="94.6" cy="37.3" r=".49" fill="none" stroke="#f0f" stroke-width=".23"/>
<text font-size="9.2" fill="#00f" x="108.3" y="287">ПБКМ.426439.004 Э3</text>
<g font-size="4" fill="#00f">
<text x="11.9" y="178" transform="rotate(-90 11.9 178)">Подпись и дата</text>
<text x="11.9" y="204.9" transform="rotate(-90 11.9 204.9)">Инв. № дубл.</text>
<text x="11.9" y="230" transform="rotate(-90 11.9 230)">Взам. инв. №</text>
<text x="11.9" y="262.6" transform="rotate(-90 11.9 262.6)">Подпись и дата</text>
<text x="194.9" y="281.2">Лист</text>
<text x="11.9" y="289.5" transform="rotate(-90 11.9 289.5)">Инв. № подп.</text>
<text x="198.1" y="288.7">2</text>
</g>
<text font-size="3.2" x="154.3" y="17">B1</text>
<g font-size="3.2" fill="#004040">
<text x="154.3" y="81">B2</text>
<text x="154.3" y="100.9">B3</text>
<text x="154.3" y="120.8">B4</text>
<text x="154.3" y="140.8">B5</text>
<text x="154.3" y="160.7">B6</text>
<text x="154.3" y="180.6">B7</text>
<text x="154.3" y="200.5">B8</text>
</g>
<g font-size="3.2" fill="#00f">
<text x="20.7" y="289.8">Изм.</text>
<text x="28.4" y="289.8">Лист</text>
<text x="42.6" y="289.8">№ докум.</text>
<text x="62" y="289.8">Подпись</text>
<text x="76.4" y="289.5">Дата</text>
</g>
<g font-size="2.2">
<text x="56.5" y="21.4">+24BE</text>
<text x="25.1" y="27.9">+24BE</text>
<text x="187.9" y="27.9">IN1+</text>
<text x="25.1" y="47.8">GNDE</text>
<text x="25.4" y="43.1">OUT1</text>
<text x="187.9" y="47.8">IN1-</text>
<text x="56.3" y="54.3">GNDE</text>
<text x="29.1" y="60.2">TI</text>
<text x="76.7" y="61.7">1</text>
<text x="88.9" y="61.7">6</text>
<text x="76.7" y="66.7">2</text>
<text x="76.7" y="71.6">3</text>
<text x="88.9" y="71.6">4</text>
<text x="88.9" y="66.7">5</text>
<text x="173" y="85.1">IN2+</text>
<text x="25.4" y="92.8">OUT2</text>
<text x="173" y="95.1">IN2-</text>
<text x="173" y="105">IN3+</text>
<text x="25.4" y="112.8">OUT3</text>
<text x="173" y="115">IN3-</text>
<text x="173" y="124.9">IN4+</text>
<text x="25.4" y="132.7">OUT4</text>
<text x="173" y="134.9">IN4-</text>
<text x="173" y="144.9">IN5+</text>
<text x="25.4" y="152.6">OUT5</text>
<text x="173" y="154.8">IN5-</text>
<text x="173" y="164.8">IN6+</text>
<text x="25.4" y="172.5">OUT6</text>
<text x="173" y="174.7">IN6-</text>
<text x="173" y="184.7">IN7+</text>
<text x="25.4" y="192.4">OUT7</text>
<text x="173" y="194.6">IN7-</text>
<text x="173" y="204.6">IN8+</text>
<text x="25.4" y="212.3">OUT8</text>
<text x="173" y="214.6">IN8-</text>
<text x="27.9" y="222.3">TO</text>
</g>
<g font-size="2.2" fill="#000080">
<text x="112" y="21.9">VD10</text>
<text x="112" y="24.4">6.8B</text>
<text x="161.8" y="24.4">R11</text>
<text x="62.2" y="33.8">C7</text>
<text x="84.6" y="34.4">AV2</text>
<text x="126" y="34.4">VD11</text>
<text x="134.4" y="34.4">R12</text>
<text x="144.4" y="34.4">R14</text>
<text x="159.3" y="31.9">5.1k</text>
<text x="49.8" y="40.6">R13</text>
<text x="62.2" y="37.3">0.1u</text>
<text x="104.5" y="36.8">VD13</text>
<text x="104.5" y="39.3">1N4148WS</text>
<text x="126" y="37.3">18B</text>
<text x="134.4" y="36.8">1k</text>
<text x="144.4" y="36.8">1.2k</text>
<text x="154.3" y="38.8">C8</text>
<text x="47.3" y="45.8">2k</text>
<text x="112" y="45.6">R15</text>
<text x="154.3" y="42.3">0.1u</text>
<text x="161.8" y="44.3">R16</text>
<text x="72.4" y="50.8">ACPL-M50L-500E</text>
<text x="109.5" y="50.8">100</text>
<text x="159.3" y="51.8">5.1k</text>
<text x="104.5" y="59.2">VD14</text>
<text x="82.1" y="61.7">TV2</text>
<text x="99.6" y="71.7">BAT54C</text>
<text x="80.2" y="74.2">78253</text>
<text x="47.3" y="99.1">B - INPUT</text>
<text x="47.3" y="119">B - INPUT</text>
<text x="47.3" y="138.9">B - INPUT</text>
<text x="47.3" y="158.8">B - INPUT</text>
<text x="47.3" y="178.7">B - INPUT</text>
<text x="47.3" y="198.6">B - INPUT</text>
<text x="47.3" y="218.5">B - INPUT</text>
</g>
<g font-size="2.2" fill="#f00">
<text x="134.9" y="26.8">_IN+</text>
<text x="134.9" y="46.7">_IN-</text>
<text x="35.3" y="74.1">TO_</text>
</g>
<g font-size="2.2" fill="#004080">
<text x="45.3" y="85.6">+24BE</text>
<text x="45.3" y="88.1">GNDE</text>
<text x="100.6" y="87.1" transform="rotate(-90 100.6 87.1)">TI</text>
<text x="155.3" y="85.6">IN+</text>
<text x="45.3" y="93.1">OUT</text>
<text x="100.6" y="94.1" transform="rotate(-90 100.6 94.1)">TO</text>
<text x="155.8" y="95.6">IN-</text>
<text x="45.3" y="105.6">+24BE</text>
<text x="100.6" y="107.1" transform="rotate(-90 100.6 107.1)">TI</text>
<text x="155.3" y="105.6">IN+</text>
<text x="45.3" y="113">OUT</text>
<text x="45.3" y="108.1">GNDE</text>
<text x="100.6" y="114" transform="rotate(-90 100.6 114)">TO</text>
<text x="155.8" y="115.5">IN-</text>
<text x="45.3" y="125.5">+24BE</text>
<text x="155.3" y="125.5">IN+</text>
<text x="45.3" y="128">GNDE</text>
<text x="100.6" y="127" transform="rotate(-90 100.6 127)">TI</text>
<text x="45.3" y="132.9">OUT</text>
<text x="100.6" y="133.9" transform="rotate(-90 100.6 133.9)">TO</text>
<text x="155.8" y="135.4">IN-</text>
<text x="45.3" y="145.4">+24BE</text>
<text x="45.3" y="147.9">GNDE</text>
<text x="100.6" y="146.9" transform="rotate(-90 100.6 146.9)">TI</text>
<text x="155.3" y="145.4">IN+</text>
<text x="45.3" y="152.9">OUT</text>
<text x="100.6" y="153.8" transform="rotate(-90 100.6 153.8)">TO</text>
<text x="155.8" y="155.3">IN-</text>
<text x="45.3" y="165.3">+24BE</text>
<text x="45.3" y="167.8">GNDE</text>
<text x="100.6" y="166.8" transform="rotate(-90 100.6 166.8)">TI</text>
<text x="155.3" y="165.3">IN+</text>
<text x="45.3" y="172.8">OUT</text>
<text x="100.6" y="173.8" transform="rotate(-90 100.6 173.8)">TO</text>
<text x="155.8" y="175.3">IN-</text>
<text x="45.3" y="185.2">+24BE</text>
<text x="155.3" y="185.2">IN+</text>
<text x="45.3" y="187.7">GNDE</text>
<text x="100.6" y="186.7" transform="rotate(-90 100.6 186.7)">TI</text>
<text x="45.3" y="192.7">OUT</text>
<text x="100.6" y="193.7" transform="rotate(-90 100.6 193.7)">TO</text>
<text x="155.8" y="195.2">IN-</text>
<text x="45.3" y="205.1">+24BE</text>
<text x="45.3" y="207.6">GNDE</text>
<text x="100.6" y="206.6" transform="rotate(-90 100.6 206.6)">TI</text>
<text x="155.3" y="205.1">IN+</text>
<text x="45.3" y="212.6">OUT</text>
<text x="100.6" y="213.6" transform="rotate(-90 100.6 213.6)">TO</text>
<text x="155.8" y="215.1">IN-</text>
</g>
<g font-size="2" fill="#00f">
<text x="159.8" y="28.2">V</text>
<text x="159.8" y="48.1">V</text>
</g>
</svg>
